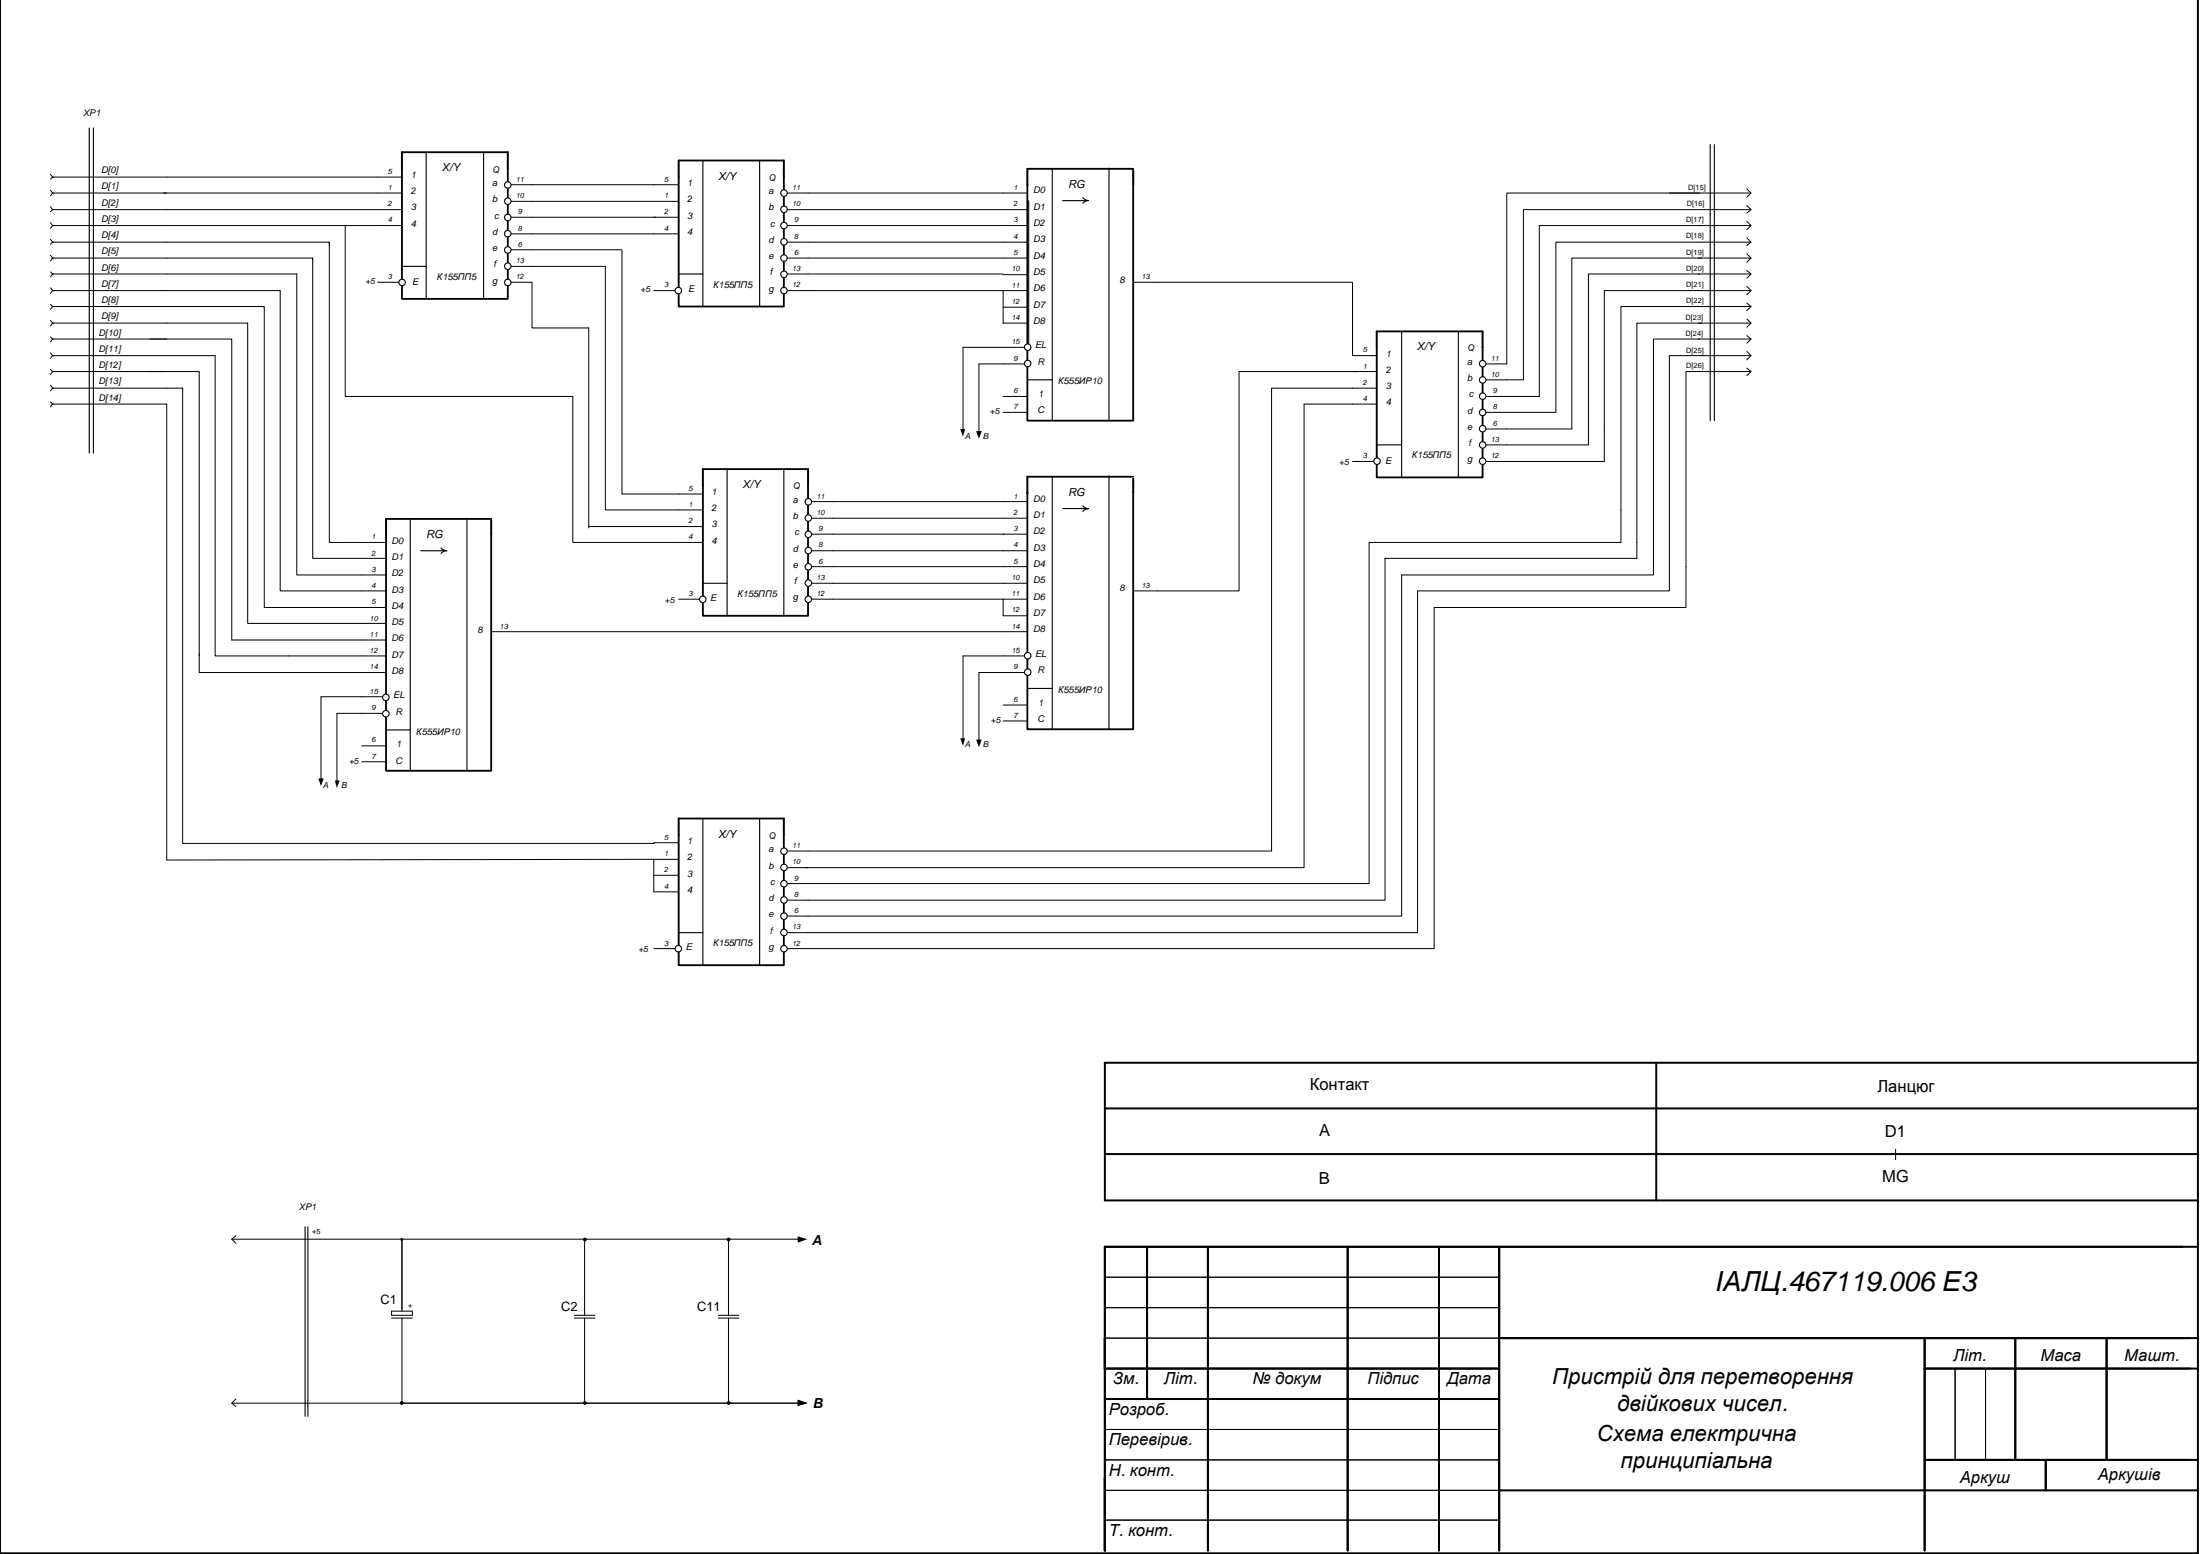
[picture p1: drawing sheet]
<svg xmlns="http://www.w3.org/2000/svg" width="841mm" height="594mm" viewBox="0 0 841 594" stroke-linecap="round" stroke-linejoin="round" font-family="sans-serif">
<path d="M0 -.1v594.1h840.6v-594M633.4 406.4v52.7M840.1 406.4h-417.6v52.7h417.6M422.5 423.9h417.6M422.5 441.3h417.6" fill="none" stroke="#000" stroke-width=".76"/>
<path d="M725 439.5v3.9" fill="none" stroke="#000" stroke-width=".38"/>
<g fill="#fff">
<path d="M500.9 411.2h22.7v7.6h-22.7z" fill-rule="evenodd"/>
<path d="M718.1 412h21.7v7.4h-21.7z" fill-rule="evenodd"/>
<path d="M504.6 428.6h4.2v7.4h-4.2z" fill-rule="evenodd"/>
<path d="M720.7 429.2h8.2v7.4h-8.2z" fill-rule="evenodd"/>
<path d="M504.3 446.9h4.2v7.7h-4.2z" fill-rule="evenodd"/>
<path d="M719.9 446.4h10.1v7.4h-10.1z" fill-rule="evenodd"/>
</g>
<path d="M88.6 473.9h216.7M90.2 472.5l-1.6 1.4 1.6 1.6M153.7 473.9v27.5M223.6 473.9v29.1M149.8 501.4h7.9v1.6h-7.9zM149.8 504h7.9M153.7 504v32.6M219.6 504h7.9M219.6 503h7.9M223.6 504v32.6M88.6 536.6h216.7M90.2 535l-1.6 1.6 1.6 1.3" fill="none" stroke="#000" stroke-width=".38"/>
<g fill="#000">
<path d="M305.1 472.8l3.7 1.1-3.7 1.3zM305.1 535.3l3.7 1.3-3.7 1z"/>
<circle cx="153.7" cy="474" r=".54"/>
<circle cx="223.7" cy="474" r=".73"/>
<circle cx="153.7" cy="536.5" r=".73"/>
<circle cx="223.7" cy="536.5" r=".73"/>
</g>
<path d="M156.1 497.7h1.6v3.4h-1.6z" fill-rule="evenodd" fill="#fff"/>
<path d="M116.7 469.1v72.5M117.7 469.1v72.5" fill="none" stroke="#000" stroke-width=".42"/>
<path d="M278.6 473.9v29.1M274.6 504h8M274.6 503h8M278.6 504v32.6" fill="none" stroke="#000" stroke-width=".38"/>
<g fill="#000">
<circle cx="278.6" cy="474" r=".73"/>
<circle cx="278.6" cy="536.5" r=".73"/>
</g>
<path d="M119.3 469.4h3.2v3.4h-3.2z" fill-rule="evenodd" fill="#fff"/>
<g fill="none" stroke="#000" stroke-width=".38">
<path d="M20.1 67.7h43.7M20.1 73.8h43.7M383.6 73.8h9.3M393.4 76.7v54.8M20.1 80.2h43.7M20.1 92.6h43.7M20.1 98.7h43.7M20.1 86.3h43.7M383.6 80.2h9.3M383.6 92.6h9.3M383.6 98.7h9.3M383.6 86.3h9.3"/>
<path d="M20.1 104.8h43.7M20.1 111.1h43.7M20.1 117.2h43.7M383.6 111.1h9.3M383.6 105h9.3M383.6 117.5h9.3M433.4 107.9h9.2M20.1 123.6h43.7M20.1 129.6h43.7M20.1 136h43.7M383.6 123.6h9.3M383.6 132.8h9.3"/>
<path d="M383.6 139.2h9.3M20.1 154.5h43.7M20.1 142.1h43.7M20.1 148.4h43.7M383.6 151.6h9.3"/>
</g>
<path d="M34.1 48.9v124.4M35.7 48.9v124.4M402.4 64.6v96.3M424.1 64.3v96.6M392.9 145.3h9.5" fill="none" stroke="#000" stroke-width=".42"/>
<path d="M392.9 70.4v90.5h40.5v-90.5M392.9 64.6h40.5" fill="none" stroke="#000" stroke-width=".7"/>
<circle cx="393" cy="139" r="1.24" fill="#fff"/>
<g fill="none" stroke="#000" stroke-width=".42">
<path d="M406.4 76.7h9.8M414.1 75.6l1.2 .9 1 .2-1 .1-1.2 .9"/>
<circle cx="393" cy="139" r="1.24"/>
</g>
<path d="M392.9 64.6v6M433.4 65.1v5.3" fill="none" stroke="#000" stroke-width=".76"/>
<circle cx="393" cy="132.8" r="1.25" fill="#fff"/>
<g fill="none" stroke="#000" stroke-width=".42">
<path d="M268.8 61.4v55.8M290.5 61.4v55.8M259.6 104.8h9.2"/>
<circle cx="393" cy="132.8" r="1.25"/>
</g>
<path d="M250 77h9.6M299.8 73.8h9.2M250 83.1h9.6M250 89.4h9.6M299.8 80.2h9.2M299.8 86.3h9.2M299.8 92.6h9.2M299.8 98.7h9.2M250 111.1h9.6M299.8 111.1h9.2M299.8 104.8h9.2M383.6 157.7h9.3" fill="none" stroke="#000" stroke-width=".38"/>
<path d="M259.6 67.7v49.5h40.2v-49.5M259.6 61.4h40.2" fill="none" stroke="#000" stroke-width=".7"/>
<circle cx="259.4" cy="111.1" r="1.24" fill="#fff"/>
<circle cx="259.4" cy="111.1" r="1.24" fill="none" stroke="#000" stroke-width=".42"/>
<path d="M259.6 61.4v6.3M299.8 61.4v6.3" fill="none" stroke="#000" stroke-width=".76"/>
<path d="M294 65.9h2.6v4.2h-2.6z" fill-rule="evenodd" fill="#fff"/>
<path d="M250 70.6h9.6" fill="none" stroke="#000" stroke-width=".38"/>
<circle cx="299.8" cy="73.8" r="1.24" fill="#fff"/>
<circle cx="299.8" cy="73.8" r="1.24" fill="none" stroke="#000" stroke-width=".42"/>
<circle cx="299.8" cy="80" r="1.24" fill="#fff"/>
<circle cx="299.8" cy="80" r="1.24" fill="none" stroke="#000" stroke-width=".42"/>
<circle cx="299.8" cy="86.3" r="1.24" fill="#fff"/>
<circle cx="299.8" cy="86.3" r="1.24" fill="none" stroke="#000" stroke-width=".42"/>
<circle cx="299.8" cy="92.5" r="1.24" fill="#fff"/>
<circle cx="299.8" cy="92.5" r="1.24" fill="none" stroke="#000" stroke-width=".42"/>
<circle cx="299.8" cy="98.7" r="1.24" fill="#fff"/>
<circle cx="299.8" cy="98.7" r="1.24" fill="none" stroke="#000" stroke-width=".42"/>
<circle cx="299.8" cy="104.9" r="1.24" fill="#fff"/>
<circle cx="299.8" cy="104.9" r="1.24" fill="none" stroke="#000" stroke-width=".42"/>
<circle cx="299.8" cy="111.1" r="1.24" fill="#fff"/>
<g fill="none" stroke="#000" stroke-width=".42">
<path d="M163 58.2v56.1M184.9 58.2v56.1M153.7 101.9h9.3"/>
<circle cx="299.8" cy="111.1" r="1.24"/>
</g>
<path d="M153.7 58.2h40.5M153.7 64.6v49.7h40.5v-49.7" fill="none" stroke="#000" stroke-width=".7"/>
<path d="M144.5 73.8h9.2M194.2 70.6h9.3M194.2 77h9.3M144.5 80.2h9.2M144.5 86.3h9.2M194.2 83.1h9.3M194.2 89.4h9.3M194.2 95.5h9.3M144.5 107.9h9.2M194.2 107.9h9.3M194.2 101.9h9.3" fill="none" stroke="#000" stroke-width=".38"/>
<circle cx="153.8" cy="108" r="1.24" fill="#fff"/>
<circle cx="153.8" cy="108" r="1.24" fill="none" stroke="#000" stroke-width=".42"/>
<path d="M153.7 58.2v6.4M194.2 58.2v6.4" fill="none" stroke="#000" stroke-width=".76"/>
<path d="M188.1 62.7h2.9v4.2h-2.9z" fill-rule="evenodd" fill="#fff"/>
<path d="M144.5 67.7h9.2" fill="none" stroke="#000" stroke-width=".38"/>
<circle cx="194.2" cy="70.7" r="1.24" fill="#fff"/>
<circle cx="194.2" cy="70.7" r="1.24" fill="none" stroke="#000" stroke-width=".42"/>
<circle cx="194.2" cy="76.9" r="1.24" fill="#fff"/>
<circle cx="194.2" cy="76.9" r="1.24" fill="none" stroke="#000" stroke-width=".42"/>
<circle cx="194.2" cy="83.2" r="1.24" fill="#fff"/>
<circle cx="194.2" cy="83.2" r="1.24" fill="none" stroke="#000" stroke-width=".42"/>
<circle cx="194.2" cy="89.4" r="1.24" fill="#fff"/>
<circle cx="194.2" cy="89.4" r="1.24" fill="none" stroke="#000" stroke-width=".42"/>
<circle cx="194.2" cy="95.6" r="1.24" fill="#fff"/>
<circle cx="194.2" cy="95.6" r="1.24" fill="none" stroke="#000" stroke-width=".42"/>
<circle cx="194.2" cy="101.8" r="1.24" fill="#fff"/>
<circle cx="194.2" cy="101.8" r="1.24" fill="none" stroke="#000" stroke-width=".42"/>
<circle cx="194.2" cy="108" r="1.24" fill="#fff"/>
<g fill="none" stroke="#000" stroke-width=".42">
<path d="M278.1 179.4v56.1M299.8 179.4v56.1M268.8 223h9.3"/>
<circle cx="194.2" cy="108" r="1.24"/>
</g>
<path d="M268.8 179.4h40.2M268.8 185.7v49.8h40.2v-49.8" fill="none" stroke="#000" stroke-width=".7"/>
<path d="M259.6 195h9.2M309 191.8h9.6M309 198.2h9.6M259.6 201.3h9.2M259.6 207.4h9.2M309 204.3h9.6M309 210.6h9.6M309 216.7h9.6M259.6 229.1h9.2M309 229.1h9.6M309 223h9.6" fill="none" stroke="#000" stroke-width=".38"/>
<circle cx="268.8" cy="229.2" r="1.24" fill="#fff"/>
<circle cx="268.8" cy="229.2" r="1.24" fill="none" stroke="#000" stroke-width=".42"/>
<path d="M268.8 179.4v6.3M309 179.4v6.3" fill="none" stroke="#000" stroke-width=".76"/>
<path d="M303.2 183.9h2.7v4.2h-2.7z" fill-rule="evenodd" fill="#fff"/>
<path d="M259.6 188.9h9.2" fill="none" stroke="#000" stroke-width=".38"/>
<circle cx="309.1" cy="191.9" r="1.24" fill="#fff"/>
<circle cx="309.1" cy="191.9" r="1.24" fill="none" stroke="#000" stroke-width=".42"/>
<circle cx="309.1" cy="198.1" r="1.24" fill="#fff"/>
<circle cx="309.1" cy="198.1" r="1.24" fill="none" stroke="#000" stroke-width=".42"/>
<circle cx="309.1" cy="204.3" r="1.24" fill="#fff"/>
<circle cx="309.1" cy="204.3" r="1.24" fill="none" stroke="#000" stroke-width=".42"/>
<circle cx="309.1" cy="210.5" r="1.24" fill="#fff"/>
<circle cx="309.1" cy="210.5" r="1.24" fill="none" stroke="#000" stroke-width=".42"/>
<circle cx="309.1" cy="216.8" r="1.24" fill="#fff"/>
<circle cx="309.1" cy="216.8" r="1.24" fill="none" stroke="#000" stroke-width=".42"/>
<circle cx="309.1" cy="223" r="1.24" fill="#fff"/>
<circle cx="309.1" cy="223" r="1.24" fill="none" stroke="#000" stroke-width=".42"/>
<circle cx="309.1" cy="229.2" r="1.24" fill="#fff"/>
<g fill="none" stroke="#000" stroke-width=".42">
<path d="M156.9 198.4v96.3M178.6 198.2v96.5M147.6 279.1h9.3"/>
<circle cx="309.1" cy="229.2" r="1.24"/>
</g>
<path d="M147.6 198.4h40.3M147.6 204.3v90.4h40.3v-90.4" fill="none" stroke="#000" stroke-width=".7"/>
<g fill="none" stroke="#000" stroke-width=".38">
<path d="M138.4 213.5h9.2M138.4 219.9h9.2M138.4 207.4h9.2M138.4 226h9.2M138.4 232.3h9.2M138.4 238.4h9.2M138.4 244.7h9.2M138.4 250.8h9.2M138.4 257.2h9.2M187.9 241.6h9.5M138.4 266.4h9.2M138.4 272.8h9.2"/>
<path d="M138.4 285.2h9.2"/>
</g>
<circle cx="147.6" cy="272.9" r="1.25" fill="#fff"/>
<g fill="none" stroke="#000" stroke-width=".42">
<path d="M160.9 210.6h10M168.7 209.5l.7 .7 1.4 .4-1.4 .4-.7 .6"/>
<circle cx="147.6" cy="272.9" r="1.25"/>
</g>
<path d="M147.6 198.4v6.1M187.9 199v5.3" fill="none" stroke="#000" stroke-width=".76"/>
<circle cx="147.6" cy="266.7" r="1.25" fill="#fff"/>
<g fill="none" stroke="#000" stroke-width=".42">
<path d="M402.4 182.3v96.6M424.1 182v96.9M392.9 263.3h9.5"/>
<circle cx="147.6" cy="266.7" r="1.25"/>
</g>
<g fill="none" stroke="#000" stroke-width=".38">
<path d="M383.6 198.2h9.3M383.6 191.8h9.3M383.6 204.3h9.3M383.6 210.6h9.3M383.6 216.7h9.3M383.6 223h9.3M383.6 229.1h9.3M383.6 235.5h9.3M433.4 226h9.2M383.6 241.6h9.3M383.6 250.8h9.3M383.6 257.2h9.3"/>
<path d="M383.6 269.6h9.3M138.4 291.3h9.2"/>
</g>
<path d="M392.9 188.4v90.5h40.5v-90.5M392.9 182.3h40.5" fill="none" stroke="#000" stroke-width=".7"/>
<circle cx="393" cy="257" r="1.25" fill="#fff"/>
<g fill="none" stroke="#000" stroke-width=".42">
<path d="M406.4 194.5h9.8M414.1 193.5l.8 .6 1.4 .4-1.4 .4-.8 .7"/>
<circle cx="393" cy="257" r="1.25"/>
</g>
<path d="M392.9 182.3v6.3M433.4 183.1v5.3" fill="none" stroke="#000" stroke-width=".76"/>
<circle cx="393" cy="250.8" r="1.25" fill="#fff"/>
<g fill="none" stroke="#000" stroke-width=".42">
<path d="M536 126.7v55.9M557.7 126.7v55.9M526.5 170.1h9.5"/>
<circle cx="393" cy="250.8" r="1.25"/>
</g>
<path d="M567 139.2h9.3M517.3 142.1h9.2M517.3 148.4h9.2M517.3 154.5h9.2M567 145.3h9.3M567 151.6h9.3M567 157.7h9.3M517.3 176.5h9.2M567 176.5h9.3M567 164h9.3M567 170.1h9.3M383.6 275.7h9.3" fill="none" stroke="#000" stroke-width=".38"/>
<path d="M526.5 132.8v49.8h40.5v-49.8M526.5 126.7h40.5" fill="none" stroke="#000" stroke-width=".7"/>
<circle cx="526.6" cy="176.4" r="1.24" fill="#fff"/>
<circle cx="526.6" cy="176.4" r="1.24" fill="none" stroke="#000" stroke-width=".42"/>
<path d="M526.5 126.7v6.1M567 126.7v6.1" fill="none" stroke="#000" stroke-width=".76"/>
<path d="M561.2 131.2h2.6v4.3h-2.6z" fill-rule="evenodd" fill="#fff"/>
<path d="M517.3 136h9.2" fill="none" stroke="#000" stroke-width=".38"/>
<circle cx="567" cy="139.1" r="1.24" fill="#fff"/>
<circle cx="567" cy="139.1" r="1.24" fill="none" stroke="#000" stroke-width=".42"/>
<circle cx="567" cy="145.3" r="1.24" fill="#fff"/>
<circle cx="567" cy="145.3" r="1.24" fill="none" stroke="#000" stroke-width=".42"/>
<circle cx="567" cy="151.5" r="1.24" fill="#fff"/>
<circle cx="567" cy="151.5" r="1.24" fill="none" stroke="#000" stroke-width=".42"/>
<circle cx="567" cy="157.7" r="1.24" fill="#fff"/>
<circle cx="567" cy="157.7" r="1.24" fill="none" stroke="#000" stroke-width=".42"/>
<circle cx="567" cy="163.9" r="1.24" fill="#fff"/>
<circle cx="567" cy="163.9" r="1.24" fill="none" stroke="#000" stroke-width=".42"/>
<circle cx="567" cy="170.1" r="1.24" fill="#fff"/>
<circle cx="567" cy="170.1" r="1.24" fill="none" stroke="#000" stroke-width=".42"/>
<circle cx="567" cy="176.4" r="1.24" fill="#fff"/>
<g fill="none" stroke="#000" stroke-width=".42">
<path d="M268.8 313v56.1M290.5 313v56.1M259.6 356.7h9.2"/>
<circle cx="567" cy="176.4" r="1.24"/>
</g>
<path d="M259.6 319.4v49.7h40.2v-49.7M259.6 313h40.2" fill="none" stroke="#000" stroke-width=".7"/>
<path d="M250 328.6h9.6M250 334.7h9.6M299.8 325.4h9.2M299.8 331.8h9.2M299.8 337.9h9.2M250 341h9.6M299.8 344.2h9.2M299.8 350.3h9.2M299.8 356.7h9.2M250 362.7h9.6M299.8 362.7h9.2" fill="none" stroke="#000" stroke-width=".38"/>
<circle cx="259.4" cy="362.8" r="1.24" fill="#fff"/>
<circle cx="259.4" cy="362.8" r="1.24" fill="none" stroke="#000" stroke-width=".42"/>
<path d="M259.6 313v6.4M299.8 313v6.4" fill="none" stroke="#000" stroke-width=".76"/>
<path d="M294 317.5h2.6v4.2h-2.6z" fill-rule="evenodd" fill="#fff"/>
<path d="M250 322.3h9.6" fill="none" stroke="#000" stroke-width=".38"/>
<circle cx="299.8" cy="325.5" r="1.24" fill="#fff"/>
<circle cx="299.8" cy="325.5" r="1.24" fill="none" stroke="#000" stroke-width=".42"/>
<circle cx="299.8" cy="331.7" r="1.24" fill="#fff"/>
<circle cx="299.8" cy="331.7" r="1.24" fill="none" stroke="#000" stroke-width=".42"/>
<circle cx="299.8" cy="337.9" r="1.24" fill="#fff"/>
<circle cx="299.8" cy="337.9" r="1.24" fill="none" stroke="#000" stroke-width=".42"/>
<circle cx="299.8" cy="344.1" r="1.24" fill="#fff"/>
<circle cx="299.8" cy="344.1" r="1.24" fill="none" stroke="#000" stroke-width=".42"/>
<circle cx="299.8" cy="350.4" r="1.24" fill="#fff"/>
<circle cx="299.8" cy="350.4" r="1.24" fill="none" stroke="#000" stroke-width=".42"/>
<circle cx="299.8" cy="356.6" r="1.24" fill="#fff"/>
<circle cx="299.8" cy="356.6" r="1.24" fill="none" stroke="#000" stroke-width=".42"/>
<circle cx="299.8" cy="362.8" r="1.24" fill="#fff"/>
<g fill="none" stroke="#000" stroke-width=".42">
<path d="M654 55.3v105.6M655.6 55.3v105.6"/>
<circle cx="299.8" cy="362.8" r="1.24"/>
</g>
<g fill="none" stroke="#000" stroke-width=".38">
<path d="M19.3 66.7l.8 1-.8 .8M19.3 72.8l.8 1-.8 1.1M19.3 79.1l.8 1.1-.8 .8M20.1 67.7h.1M20.1 73.8h.1M62.4 73.8h82.1M63.8 67.7h80.7M203.5 70.6h46.5M203.5 77h46.5M309 73.8h74.6M638.4 73.8h31.3M650.1 73.8h-73.8v65.4"/>
<path d="M668.1 72.2l1.6 1.6-1.6 1.6M668.1 78.6l1.6 1.6-1.6 1.3M19.3 85.2l.8 1.1-.8 1M19.3 91.5l.8 1.1-.8 .8M19.3 97.6l.8 1.1-.8 1M20.1 80.2h.1M20.1 86.3h.1M20.1 92.6h.1M20.1 98.7h.1M63.8 92.6h62.1v1.3M63.8 98.7h55.8v.8M63.8 80.2h80.7"/>
<path d="M63.8 86.3h80.7M119.6 98.7v114.8h18.8M125.9 92.6v114.8h12.5M132 86.3v65.3h87.1v55.8h40.5M203.5 83.1h47.3M203.5 89.4h46.5M203.5 95.5h34.1M237.9 95.5v93.4h21.7M309 92.6h74.6M309 80.2h74.6M309 86.3h74.6M309 98.7h74.6"/>
<path d="M649.3 80.2h-66.7v65.1h-6.3M649.6 80.2h20.1M649.6 86.3h20.1M649.6 98.7h20.1M650.1 86.3h-61.4v65.3h-12.4M650.9 98.7h-49.8v65.3h-24.8M668.1 84.7l1.6 1.6-1.6 1.5M668.1 91l1.6 1.6-1.6 1.3M668.1 97.1l1.6 1.6-1.6 1.6M669.7 92.6h-74.7v65.1h-18.7M19.3 104l.8 .8-.8 1M19.3 110.1l.8 1-.8 1.1"/>
<path d="M19.3 116.4l.8 .8-.8 1.1M20.1 104.8h.1M20.1 111.1h.1M20.1 117.2h.1M63.8 104.8h49.7v115.1h24.9M63.8 111.1h43.4v114.9h31.2M63.8 117.2h37v.3M101.1 117.2v115.1h37.3M203.5 101.9h28v93.1h28.1M203.5 107.9v17.5h21.7v75.9M309 104.8h74.6M309 111.1h74.6v12.5"/>
<path d="M442.6 107.9h74.7v28.1M649.6 104.8h20.1M649.6 117.2h20.1M650.1 104.8h-42.6v65.3h-31.2M650.9 117.2h-31v90.2h-96.3v130.5h-214.6M668.1 103.5l1.6 1.3-1.6 1.6M668.1 109.5l1.6 1.6-1.6 1.6M668.1 115.9l1.6 1.3-1.6 1.6M669.7 111.1h-56.1v65.4h-37.3M19.3 122.5l.8 1.1-.8 1M19.3 128.9l.8 .7-.8 1.1M19.3 134.9l.8 1.1-.8 1.1"/>
<path d="M20.1 123.6h.1M20.1 129.6h.1M20.1 136h.1M57.4 129.6h31.2v115.1h49.8M63.8 123.6h30.9v114.8h43.7M63.8 136h18.5v114.8h56.1M383.6 132.8h-15.3v31.5M383.6 139.2h-9.2v25.9M649.3 136h-10.9v90h-96.3v130.7h-233.1M649.6 123.6h20.1M649.6 129.6h20.1M649.6 136h20.1"/>
<path d="M650.1 129.6h-17.7v90.3h-96.4v130.4h-227M650.9 123.6h-24.9v89.9h-96.3v130.7h-220.7M668.1 122l1.6 1.6-1.6 1.5M668.1 128.3l1.6 1.3-1.6 1.6M668.1 134.4l1.6 1.6-1.6 1.6M19.3 141.3l.8 .8-.8 1M19.3 147.4l.8 1-.8 1.1M19.3 153.7l.8 .8-.8 1.1M20.1 142.1h.1M20.1 148.4h.1M20.1 154.5h.1M57.4 142.1h18.8v108.7"/>
<path d="M63.8 148.4h6v174.1h180.5M63.8 154.5v174.4l186.2-.3v12.4M517.3 148.4h-31v177h-177.3M517.3 154.5h-18.6v177.3h-190.7M519.1 142.1h-45.2v83.9h-31.3M668.1 140.8l1.6 1.3-1.6 1.6M669.7 142.1h-24.9v90.2h-96.3v130.4h-239.5M318.6 191.8h65M318.6 198.2h65M259.6 201.3h-34.4v.6M318.6 204.3h65.3M318.6 210.6h65"/>
<path d="M318.6 216.7h65M318.6 229.1h65v6.4M318.6 223h65M76.2 250v7.2h62.2M197.4 241.6h186.2M383.6 250.8h-15.3v31.5M383.6 257.2h-9.2v25.9M138.4 266.4h-15.6v31.5M138.4 272.8h-9.5v25.9"/>
</g>
<path d="M367.2 164h1.9l-.8 3zM373.3 164.8h2.1l-1 2.9zM121.7 297.7h2.1l-1 2.9zM128.1 298.4h1.8l-1 3zM367.2 282.3h1.9l-.8 2.9zM373.3 282.8h2.1l-1 2.9z" fill="#000"/>
<g fill="#fff">
<path d="M645.6 70.1h6.9v3.5h-6.9z" fill-rule="evenodd"/>
<path d="M645.1 76.2h6.8v3.4h-6.8z" fill-rule="evenodd"/>
<path d="M644.8 82.3h6.9v3.4h-6.9z" fill-rule="evenodd"/>
<path d="M644.8 88.4h6.9v3.4h-6.9z" fill-rule="evenodd"/>
<path d="M644.8 94.7h6.9v3.5h-6.9z" fill-rule="evenodd"/>
<path d="M644.8 101.1h6.9v3.4h-6.9z" fill-rule="evenodd"/>
<path d="M644.8 107.4h6.9v3.2h-6.9z" fill-rule="evenodd"/>
<path d="M644.8 113.5h6.9v3.4h-6.9z" fill-rule="evenodd"/>
<path d="M644.5 119.9h6.9v3.4h-6.9z" fill-rule="evenodd"/>
<path d="M644.5 125.7h6.9v3.4h-6.9z" fill-rule="evenodd"/>
<path d="M644.8 132.3h6.9v3.4h-6.9z" fill-rule="evenodd"/>
<path d="M644.8 138.4h6.9v3.4h-6.9z" fill-rule="evenodd"/>
</g>
<g fill="none" stroke="#000" stroke-width=".76">
<path d="M438.7 476.8v58.2M462 476.8v116.1M515.4 476.8v116.1M550.3 476.8v116.1M573.4 476.8v116.1M840.3 476.8h-417.8v116.1M573.4 511.7h266.9M736.1 511.7v81.2M770.7 511.7v46.6M805.7 511.7v46.6M422.5 535h150.9M422.5 523.3h150.9"/>
<path d="M736.1 523.3h104.2M736.1 558.3h104.2M782.4 558.3v11.6M573.4 569.9h266.9"/>
</g>
<path d="M422.5 488.4h150.9M422.5 500.1h150.9M422.5 511.7h150.9M747.7 523.3v35M759.4 523.3v35M422.5 546.6h150.9M422.5 558.3h150.9M422.5 569.9h150.9M422.5 581.3h150.9" fill="none" stroke="#000" stroke-width=".38"/>
<text font-size="10.6" x="656" y="493.7">ІАЛЦ.467119.006 Е3</text>
<g font-size="8.5">
<text x="593.6" y="529.2">Пристрій для перетворення</text>
<text x="618.5" y="539.4">двійкових чисел.</text>
<text x="610.7" y="551.1">Схема електрична</text>
<text x="619.8" y="561.2">принципіальна</text>
</g>
<g font-size="6.3">
<text x="500.9" y="416.8">Контакт</text>
<text x="718" y="417.6">Ланцюг</text>
<text x="504.5" y="434.2">A</text>
<text x="720.8" y="434.8">D1</text>
<text x="504.3" y="452.7">B</text>
<text x="719.9" y="452">MG</text>
<text x="746.9" y="520.5">Літ.</text>
<text x="780.4" y="520.5">Маса</text>
<text x="812.4" y="520.5">Машт.</text>
<text x="425.6" y="529.4">Зм.</text>
<text x="445.1" y="529.4">Літ.</text>
<text x="479.1" y="529.4">№ докум</text>
<text x="522.9" y="529.4">Підпис</text>
<text x="553.4" y="529.4">Дата</text>
<text x="424" y="541">Розроб.</text>
<text x="424" y="552.6">Перевірив.</text>
<text x="424" y="564.2">Н. конт.</text>
<text x="749.5" y="566.9">Аркуш</text>
<text x="802.3" y="565.8">Аркушів</text>
<text x="424" y="587.5">Т. конт.</text>
</g>
<g font-size="5.3">
<text x="310.6" y="476.1">А</text>
<text x="311" y="538.5">В</text>
</g>
<g font-size="4.9">
<text x="145.5" y="498.8">C1</text>
<text x="214.6" y="501.3">C2</text>
<text x="266.6" y="501.3">C11</text>
</g>
<g font-size="4.2">
<text x="169" y="65.6">X/Y</text>
<text x="274.7" y="68.7">X/Y</text>
<text x="408.5" y="71.7">RG</text>
<text x="541.9" y="133.9">X/Y</text>
<text x="284" y="186.7">X/Y</text>
<text x="408.5" y="189.6">RG</text>
<text x="163" y="205.7">RG</text>
<text x="274.7" y="320.3">X/Y</text>
</g>
<g font-size="3.5">
<text x="31.8" y="44.4">XP1</text>
<text x="188.2" y="66">Q</text>
<text x="38.7" y="66.2">D[0]</text>
<text x="157.2" y="68">1</text>
<text x="188.2" y="71.1">a</text>
<text x="262.8" y="71.1">1</text>
<text x="293.9" y="69.1">Q</text>
<text x="38.7" y="72.4">D[1]</text>
<text x="157.2" y="74.2">2</text>
<text x="188.2" y="77.4">b</text>
<text x="262.8" y="77.4">2</text>
<text x="293.9" y="74.2">a</text>
<text x="395.1" y="74">D0</text>
<text x="38.7" y="78.6">D[2]</text>
<text x="157.2" y="80.5">3</text>
<text x="189" y="83.6">c</text>
<text x="262.8" y="83.6">3</text>
<text x="293.9" y="80.5">b</text>
<text x="395.1" y="80.2">D1</text>
<text x="38.7" y="84.8">D[3]</text>
<text x="157.2" y="86.7">4</text>
<text x="188.2" y="89.8">d</text>
<text x="262.8" y="89.8">4</text>
<text x="294.6" y="86.7">c</text>
<text x="395.1" y="86.4">D2</text>
<text x="38.7" y="91.1">D[4]</text>
<text x="293.9" y="92.9">d</text>
<text x="395.1" y="92.7">D3</text>
<text x="38.7" y="97.3">D[5]</text>
<text x="188.2" y="96">e</text>
<text x="293.9" y="99.1">e</text>
<text x="395.1" y="98.9">D4</text>
<text x="38.7" y="103.5">D[6]</text>
<text x="167.1" y="107">К155ПП5</text>
<text x="188.7" y="102.2">f</text>
<text x="294.4" y="105.3">f</text>
<text x="395.1" y="105.1">D5</text>
<text x="38.7" y="109.7">D[7]</text>
<text x="157.6" y="109.1">E</text>
<text x="188.2" y="108.4">g</text>
<text x="263.2" y="111.5">E</text>
<text x="272.7" y="110.1">К155ПП5</text>
<text x="293.9" y="111.5">g</text>
<text x="395.1" y="111.4">D6</text>
<text x="428.1" y="108.2">8</text>
<text x="38.7" y="115.9">D[8]</text>
<text x="395.1" y="117.6">D7</text>
<text x="38.7" y="122.1">D[9]</text>
<text x="395.1" y="123.8">D8</text>
<text x="37.7" y="128.3">D[10]</text>
<text x="37.7" y="134.6">D[11]</text>
<text x="395.8" y="133.2">EL</text>
<text x="530" y="136.4">1</text>
<text x="561.1" y="134.3">Q</text>
<text x="37.7" y="140.8">D[12]</text>
<text x="396.7" y="139.4">R</text>
<text x="530" y="142.6">2</text>
<text x="561.1" y="139.5">a</text>
<text x="37.7" y="147">D[13]</text>
<text x="404.7" y="147">К555ИР10</text>
<text x="530" y="148.8">3</text>
<text x="561.1" y="145.7">b</text>
<text x="37.7" y="153.2">D[14]</text>
<text x="397" y="151.9">1</text>
<text x="530" y="155">4</text>
<text x="561.8" y="151.9">c</text>
<text x="396.7" y="158.1">C</text>
<text x="561.1" y="158.1">d</text>
<text x="561.1" y="164.4">e</text>
<text x="561.6" y="170.6">f</text>
<text x="529.8" y="177.4">E</text>
<text x="539.9" y="175.3">К155ПП5</text>
<text x="561.1" y="176.8">g</text>
<text x="272.1" y="189.2">1</text>
<text x="303.2" y="187.1">Q</text>
<text x="395.1" y="191.8">D0</text>
<text x="272.1" y="195.4">2</text>
<text x="303.2" y="192.3">a</text>
<text x="272.1" y="201.6">3</text>
<text x="303.2" y="198.5">b</text>
<text x="395.1" y="198">D1</text>
<text x="149.7" y="207.9">D0</text>
<text x="272.1" y="207.9">4</text>
<text x="303.9" y="204.7">c</text>
<text x="395.1" y="204.3">D2</text>
<text x="149.7" y="214.1">D1</text>
<text x="303.2" y="211">d</text>
<text x="395.1" y="210.5">D3</text>
<text x="149.7" y="220.3">D2</text>
<text x="303.2" y="217.2">e</text>
<text x="395.1" y="216.8">D4</text>
<text x="149.7" y="226.6">D3</text>
<text x="303.7" y="223.4">f</text>
<text x="395.1" y="223">D5</text>
<text x="428.1" y="226.2">8</text>
<text x="149.7" y="232.8">D4</text>
<text x="271.5" y="229.9">E</text>
<text x="282" y="228.1">К155ПП5</text>
<text x="303.2" y="229.6">g</text>
<text x="395.1" y="229.3">D6</text>
<text x="149.7" y="239">D5</text>
<text x="395.1" y="235.5">D7</text>
<text x="149.7" y="245.3">D6</text>
<text x="182.6" y="242.2">8</text>
<text x="395.1" y="241.8">D8</text>
<text x="149.7" y="251.5">D7</text>
<text x="395.8" y="251.2">EL</text>
<text x="149.7" y="257.7">D8</text>
<text x="396.7" y="257.4">R</text>
<text x="150.4" y="267.1">EL</text>
<text x="397" y="269.9">1</text>
<text x="404.7" y="265">К555ИР10</text>
<text x="151.3" y="273.3">R</text>
<text x="159.2" y="280.9">К555ИР10</text>
<text x="396.7" y="276.2">C</text>
<text x="151.6" y="285.8">1</text>
<text x="151.3" y="292">C</text>
<text x="262.8" y="322.8">1</text>
<text x="293.9" y="320.7">Q</text>
<text x="262.8" y="329">2</text>
<text x="293.9" y="325.9">a</text>
<text x="262.8" y="335.2">3</text>
<text x="293.9" y="332.1">b</text>
<text x="262.8" y="341.5">4</text>
<text x="294.6" y="338.3">c</text>
<text x="293.9" y="344.6">d</text>
<text x="293.9" y="350.8">e</text>
<text x="294.4" y="357">f</text>
<text x="262.3" y="363.2">E</text>
<text x="272.7" y="361.7">К155ПП5</text>
<text x="293.9" y="363.2">g</text>
<text x="114.3" y="462.5">XP1</text>
</g>
<g font-size="3.2">
<text x="139.7" y="108.7">+5</text>
<text x="245" y="111.8">+5</text>
<text x="378.6" y="158.4">+5</text>
<text x="369" y="167.8">A</text>
<text x="375.9" y="167.8">B</text>
<text x="512.2" y="177.7">+5</text>
<text x="254.3" y="230.5">+5</text>
<text x="379" y="276.5">+5</text>
<text x="369" y="285.8">A</text>
<text x="375.9" y="285.8">B</text>
<text x="133.5" y="292">+5</text>
<text x="123.5" y="301.4">A</text>
<text x="130.4" y="301.4">B</text>
<text x="244.2" y="364.1">+5</text>
</g>
<g font-size="2.8">
<text x="148.3" y="66.4">5</text>
<text x="197.3" y="69.5">11</text>
<text x="254" y="69.5">5</text>
<text x="148.3" y="72.6">1</text>
<text x="197.3" y="75.7">10</text>
<text x="254" y="75.7">1</text>
<text x="302.9" y="72.6">11</text>
<text x="387.6" y="72.6">1</text>
<text x="645.7" y="72.7">D[15]</text>
<text x="148.3" y="78.8">2</text>
<text x="198.1" y="82">9</text>
<text x="254" y="82">2</text>
<text x="302.9" y="78.8">10</text>
<text x="387.6" y="78.8">2</text>
<text x="645.1" y="78.7">D[16]</text>
<text x="148.3" y="85.1">4</text>
<text x="198.1" y="88.2">8</text>
<text x="254" y="88.2">4</text>
<text x="303.7" y="85.1">9</text>
<text x="387.6" y="85.1">3</text>
<text x="644.9" y="84.8">D[17]</text>
<text x="198.1" y="94.4">6</text>
<text x="303.7" y="91.3">8</text>
<text x="387.6" y="91.3">4</text>
<text x="644.9" y="91">D[18]</text>
<text x="197.3" y="100.6">13</text>
<text x="303.7" y="97.5">6</text>
<text x="387.6" y="97.5">5</text>
<text x="644.9" y="97.3">D[19]</text>
<text x="148.3" y="106.8">3</text>
<text x="197.3" y="106.8">12</text>
<text x="302.9" y="103.7">13</text>
<text x="386.8" y="103.8">10</text>
<text x="436.5" y="106.8">13</text>
<text x="644.9" y="103.7">D[20]</text>
<text x="254" y="109.9">3</text>
<text x="302.9" y="109.9">12</text>
<text x="386.8" y="110">11</text>
<text x="644.9" y="109.8">D[21]</text>
<text x="386.8" y="116.2">12</text>
<text x="644.9" y="116">D[22]</text>
<text x="386.8" y="122.5">14</text>
<text x="644.7" y="122.3">D[23]</text>
<text x="386.8" y="131.7">15</text>
<text x="644.7" y="128.3">D[24]</text>
<text x="387.6" y="137.9">9</text>
<text x="521.2" y="134.8">5</text>
<text x="570.1" y="137.9">11</text>
<text x="644.9" y="134.8">D[25]</text>
<text x="521.2" y="141">1</text>
<text x="644.9" y="140.8">D[26]</text>
<text x="521.2" y="147.2">2</text>
<text x="570.1" y="144.1">10</text>
<text x="387.6" y="150.3">6</text>
<text x="521.2" y="153.4">4</text>
<text x="570.9" y="150.3">9</text>
<text x="387.6" y="156.5">7</text>
<text x="570.9" y="156.5">8</text>
<text x="570.9" y="162.7">6</text>
<text x="570.1" y="168.9">13</text>
<text x="521.2" y="175.2">3</text>
<text x="570.1" y="175.2">12</text>
<text x="263.3" y="187.6">5</text>
<text x="312.2" y="190.7">11</text>
<text x="387.6" y="190.7">1</text>
<text x="263.3" y="193.8">1</text>
<text x="312.2" y="196.9">10</text>
<text x="387.6" y="196.9">2</text>
<text x="263.3" y="200">2</text>
<text x="313" y="203.1">9</text>
<text x="387.6" y="203.1">3</text>
<text x="142.1" y="206.2">1</text>
<text x="263.3" y="206.2">4</text>
<text x="313" y="209.3">8</text>
<text x="387.6" y="209.3">4</text>
<text x="142.1" y="212.4">2</text>
<text x="313" y="215.6">6</text>
<text x="387.6" y="215.6">5</text>
<text x="142.1" y="218.7">3</text>
<text x="312.2" y="221.8">13</text>
<text x="386.8" y="221.8">10</text>
<text x="142.1" y="224.9">4</text>
<text x="263.3" y="228">3</text>
<text x="312.2" y="228">12</text>
<text x="386.8" y="228">11</text>
<text x="436.5" y="224.9">13</text>
<text x="142.1" y="231.1">5</text>
<text x="141.3" y="237.3">10</text>
<text x="386.8" y="234.2">12</text>
<text x="141.3" y="243.5">11</text>
<text x="191.1" y="240.4">13</text>
<text x="386.8" y="240.5">14</text>
<text x="141.3" y="249.7">12</text>
<text x="386.8" y="249.7">15</text>
<text x="141.3" y="255.9">14</text>
<text x="387.6" y="255.9">9</text>
<text x="141.3" y="265.3">15</text>
<text x="387.6" y="268.3">6</text>
<text x="142.1" y="271.5">9</text>
<text x="387.6" y="274.6">7</text>
<text x="142.1" y="283.9">6</text>
<text x="142.1" y="290.1">7</text>
<text x="254" y="321.2">5</text>
<text x="254" y="327.4">1</text>
<text x="302.9" y="324.3">11</text>
<text x="254" y="333.6">2</text>
<text x="302.9" y="330.5">10</text>
<text x="254" y="339.8">4</text>
<text x="303.7" y="336.7">9</text>
<text x="303.7" y="342.9">8</text>
<text x="303.7" y="349.2">6</text>
<text x="302.9" y="355.4">13</text>
<text x="254" y="361.6">3</text>
<text x="302.9" y="361.6">12</text>
<text x="119.3" y="472">+5</text>
<text x="156.2" y="500.2">+</text>
</g>
</svg>
